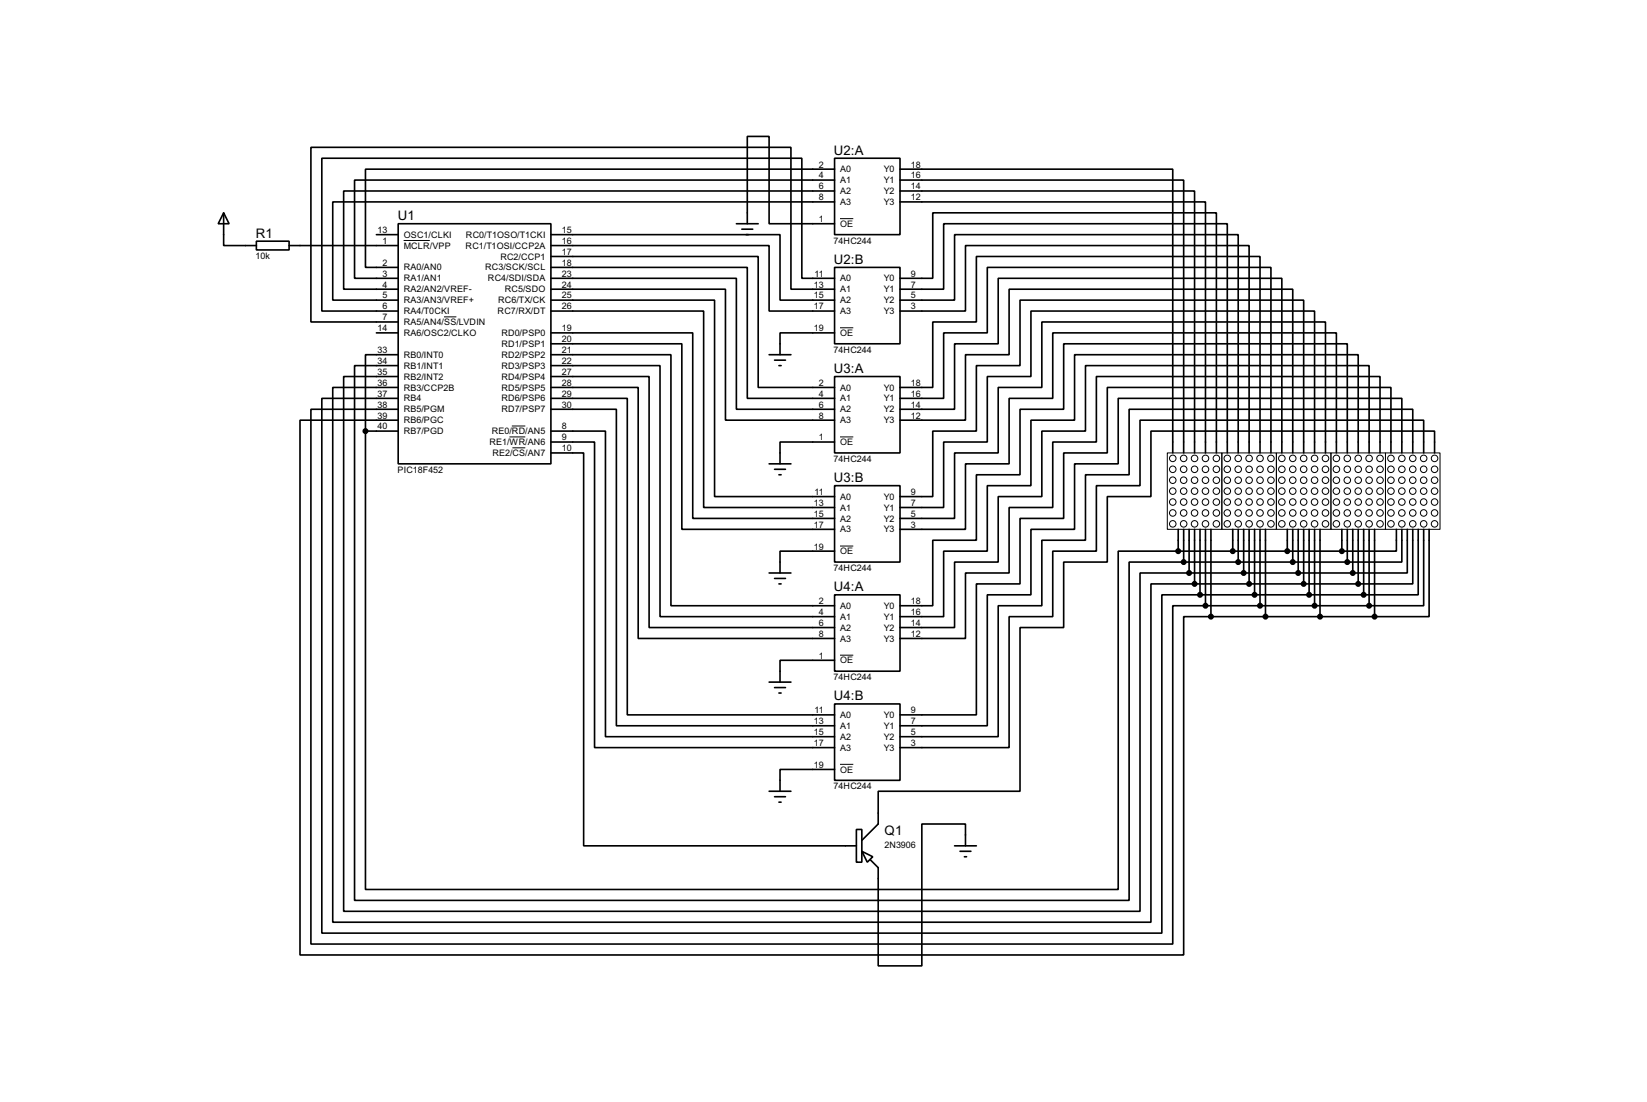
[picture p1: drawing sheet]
<svg xmlns="http://www.w3.org/2000/svg" width="383mm" height="256mm" viewBox="0 0 383 256" stroke-linecap="round" stroke-linejoin="round" font-family="sans-serif">
<g fill="none" stroke="#000" stroke-width=".38">
<path d="M194.3 36.8h15.2v17.8h-15.2zM194.3 39.4h-109.2v22.8h7.6M209.5 39.4h63.5v66M52.1 49.5l1.2 2.6h-2.5zM52.1 49.5v7.6h7.6M59.7 56.1h7.6v2.1h-7.6zM67.3 57.1h25.4M87.6 54.6h5.1M92.7 52.1h35.6v55.8h-35.6zM128.3 54.6h53.3v15.2h12.7M128.3 57.1h50.8v15.3h15.2M128.3 59.7h48.2v30.5h17.8"/>
<path d="M171.4 52.1h5.1M172.7 53.3h2.6M173.7 54.6h.5M174 52.1v-20.4h5.1v20.4h15.2M194.3 41.9h-111.8v22.9h10.2M194.3 44.4h-114.3v22.9h12.7M194.3 47h-116.8v22.8h15.2M209.5 41.9h66.1v63.5M209.5 44.4h68.6v61M209.5 47h71.2v58.4M87.6 77.5h5.1M128.3 62.2h45.7v30.5h20.3"/>
<path d="M128.3 64.8h43.1v30.4h22.9M128.3 67.3h40.6v30.5h25.4M128.3 69.8h38.1v45.8h27.9M128.3 72.4h35.5v45.7h30.5M128.3 77.5h33v43.1h33M194.3 62.2h15.2v17.8h-15.2zM194.3 64.8h-7.6v-28h-111.8v35.6h17.8M194.3 67.3h-10.2v-33h-111.7v40.6h20.3M194.3 77.5h-12.7v5M209.5 64.8h7.7v-15.3h66v55.9M209.5 67.3h10.2v-15.2h66v53.3M209.5 69.8h12.7v-15.2h66.1v50.8"/>
<path d="M209.5 72.4h15.3v-15.3h66v48.3M92.7 85.1h-10.2v124.4h180.4v-78.7h12.7M92.7 87.6h-12.7v124.5h185.4v-78.8h11.5M92.7 90.2h-15.2v124.4h190.5v-78.7h10.1M92.7 92.7h-17.8v124.5h195.6v-78.8h8.9M92.7 95.2h-20.3v124.5h200.6v-78.7h7.7M92.7 97.8h-22.9v124.4h205.8v-78.7h6.3M92.7 82.5h-7.6v17.8M128.3 80h30.4v43.2h35.6M128.3 82.5h27.9v58.5h38.1M128.3 85.1h25.4v58.4h40.6M128.3 87.6h22.8v58.4h43.2"/>
<path d="M128.3 90.2h20.3v58.4h45.7M128.3 92.7h17.7v73.7h48.3M128.3 95.2h15.2v73.7h50.8M179.1 82.5h5M180.3 83.8h2.6M181.4 85.1h.5M194.3 87.6h15.2v17.8h-15.2zM209.5 90.2h7.7v-15.3h10.1v-15.2h66.1v45.7M209.5 92.7h10.2v-15.2h10.2v-15.3h66v43.2M209.5 95.2h12.7v-15.2h10.2v-15.2h66v40.6M209.5 97.8h15.3v-15.3h10.1v-15.2h66.1v38.1M85.1 100.3v106.7h175.2v-78.7h14"/>
<path d="M85.1 100.3h7.6M128.3 100.3h12.7v71.1h53.3M128.3 102.9h10.1v71.1h55.9M128.3 105.4h7.6v91.4h63.5M179.1 107.9h5M180.3 109.2h2.6M181.4 110.5h.5M194.3 113h15.2v17.8h-15.2zM194.3 102.9h-12.7v5M303.5 105.4v-35.6h-66v15.3h-10.2v15.2h-10.1v15.3h-7.7M306.1 105.4v-33h-66.1v15.2h-10.1v15.3h-10.2v15.2h-10.2M308.6 105.4v-30.5h-66v15.3h-10.2v15.2h-10.2v15.2h-12.7"/>
<path d="M311.1 105.4v-27.9h-66v15.2h-10.2v15.2h-10.1v15.3h-15.3M313.7 105.4v-25.4h-66.1v15.2h-10.1v15.3h-10.2v15.2h-10.1v15.3h-7.7M316.2 105.4v-22.9h-66v15.3h-10.2v15.2h-10.1v15.3h-10.2v15.2h-10.2M318.8 105.4v-20.3h-66.1v15.2h-10.1v15.3h-10.2v15.2h-10.2v15.2h-12.7M321.3 105.4v-17.8h-66v15.3h-10.2v15.2h-10.2v15.2h-10.1v15.3h-15.3M323.8 105.4v-15.2h-66v15.2h-10.2v15.2h-10.1v15.3h-10.2v30.5h-17.8M326.4 105.4v-12.7h-66.1v15.2h-10.1v15.3h-10.2v15.2h-10.1v30.5h-20.4M328.9 105.4v-10.2h-66v15.3h-10.2v15.2h-10.1v15.3h-10.2v30.4h-22.9M331.5 105.4v-7.6h-66.1v15.2h-10.1v15.3h-10.2v15.2h-10.2v30.5h-25.4M334 105.4v-5.1h-66v15.3h-10.2v15.2h-10.2v15.2h-10.1v38.1h-33v7.7l-3.8 3.8M179.1 133.3h5M180.3 134.6h2.6"/>
<path d="M181.4 135.9h.5M194.3 138.4h15.2v17.8h-15.2zM194.3 128.3h-12.7v5M274.3 128.3h38.1M274.3 123.2v5.1M275.6 130.8h38.1M275.6 123.2v7.6M276.9 133.3h38.1M276.9 123.2v10.1M278.1 135.9h38.1M278.1 123.2v12.7M279.4 138.4h38.1"/>
<path d="M279.4 123.2v15.2M280.7 123.2v17.8M281.9 123.2v20.3M287 123.2v5.1M288.3 123.2v7.6M289.6 123.2v10.1M290.8 123.2v12.7M292.1 123.2v15.2M293.4 123.2v17.8M294.6 123.2v20.3M299.7 123.2v5.1M301 123.2v7.6"/>
<path d="M302.3 123.2v10.1M303.5 123.2v12.7M304.8 123.2v15.2M306.1 123.2v17.8M307.3 123.2v20.3M312.4 123.2v5.1M313.7 123.2v7.6M315 123.2v10.1M316.2 123.2v12.7M317.5 123.2v15.2M318.8 123.2v17.8M320 123.2v20.3"/>
<path d="M325.1 123.2v5.1h-12.7M326.4 123.2v7.6h-12.7M327.7 123.2v10.1h-12.7M328.9 123.2v12.7h-12.7M330.2 123.2v15.2h-12.7M331.5 123.2v17.8h-12.7M332.7 123.2v20.3h-12.7M179.1 158.7h5M194.3 153.7h-12.7v5M280.7 141h38.1M281.9 143.5h38.1M180.3 160h2.6"/>
<path d="M181.4 161.3h.5M194.3 163.8h15.2v17.8h-15.2zM194.3 179.1h-12.7v5M179.1 184.1h5M180.3 185.4h2.6M181.4 186.7h.5M199.4 193h1.3v7.7h-1.3zM200.7 198.1l2.5 1.3-1.3 1.3zM222.2 196.8h5.1M223.5 198.1h2.6M224.5 199.4h.5M224.8 196.8v-5h-10.2v33h-10.1v-22.9l-1.8-1.7"/>
</g>
<g fill="none" stroke="#000" stroke-width=".23">
<path d="M94 56h6.1M195.6 50.9h3.1M103.4 73.7h2.9M195.6 76.3h3.1M119.2 99.1h3.1M118.6 101.7h3.7M119.3 104.2h3M195.6 101.7h3.1M271.8 105.4h12.7v17.8h-12.7zM284.5 105.4h12.7v17.8h-12.7zM297.2 105.4h12.7v17.8h-12.7zM309.9 105.4h12.7v17.8h-12.7z"/>
<path d="M322.6 105.4h12.7v17.8h-12.7zM195.6 127.1h3.1M195.6 152.5h3.1M195.6 177.9h3.1"/>
<circle cx="273" cy="109.2" r=".76"/>
<circle cx="273" cy="116.8" r=".76"/>
<circle cx="273" cy="111.8" r=".76"/>
<circle cx="273" cy="114.3" r=".76"/>
<circle cx="273" cy="119.4" r=".76"/>
<circle cx="273" cy="106.7" r=".76"/>
<circle cx="275.6" cy="106.7" r=".76"/>
<circle cx="275.6" cy="109.2" r=".76"/>
<circle cx="275.6" cy="116.8" r=".76"/>
<circle cx="275.6" cy="111.8" r=".76"/>
<circle cx="275.6" cy="114.3" r=".76"/>
<circle cx="275.6" cy="119.4" r=".76"/>
<circle cx="278.1" cy="106.7" r=".76"/>
<circle cx="278.1" cy="109.2" r=".76"/>
<circle cx="278.1" cy="111.8" r=".76"/>
<circle cx="278.1" cy="116.8" r=".76"/>
<circle cx="278.1" cy="114.3" r=".76"/>
<circle cx="278.1" cy="119.4" r=".76"/>
<circle cx="280.7" cy="109.2" r=".76"/>
<circle cx="280.7" cy="111.8" r=".76"/>
<circle cx="280.7" cy="116.8" r=".76"/>
<circle cx="280.7" cy="119.4" r=".76"/>
<circle cx="280.7" cy="106.7" r=".76"/>
<circle cx="280.7" cy="114.3" r=".76"/>
<circle cx="283.2" cy="114.3" r=".76"/>
<circle cx="283.2" cy="106.7" r=".76"/>
<circle cx="283.2" cy="109.2" r=".76"/>
<circle cx="283.2" cy="111.8" r=".76"/>
<circle cx="283.2" cy="116.8" r=".76"/>
<circle cx="283.2" cy="119.4" r=".76"/>
<circle cx="285.7" cy="109.2" r=".76"/>
<circle cx="285.7" cy="111.8" r=".76"/>
<circle cx="285.7" cy="114.3" r=".76"/>
<circle cx="285.7" cy="116.8" r=".76"/>
<circle cx="285.7" cy="106.7" r=".76"/>
<circle cx="285.7" cy="119.4" r=".76"/>
<circle cx="288.3" cy="114.3" r=".76"/>
<circle cx="288.3" cy="116.8" r=".76"/>
<circle cx="288.3" cy="119.4" r=".76"/>
<circle cx="288.3" cy="106.7" r=".76"/>
<circle cx="288.3" cy="109.2" r=".76"/>
<circle cx="288.3" cy="111.8" r=".76"/>
<circle cx="290.8" cy="109.2" r=".76"/>
<circle cx="290.8" cy="106.7" r=".76"/>
<circle cx="290.8" cy="111.8" r=".76"/>
<circle cx="290.8" cy="114.3" r=".76"/>
<circle cx="290.8" cy="116.8" r=".76"/>
<circle cx="290.8" cy="119.4" r=".76"/>
<circle cx="293.4" cy="106.7" r=".76"/>
<circle cx="293.4" cy="109.2" r=".76"/>
<circle cx="293.4" cy="116.8" r=".76"/>
<circle cx="293.4" cy="111.8" r=".76"/>
<circle cx="293.4" cy="114.3" r=".76"/>
<circle cx="293.4" cy="119.4" r=".76"/>
<circle cx="295.9" cy="109.2" r=".76"/>
<circle cx="295.9" cy="114.3" r=".76"/>
<circle cx="295.9" cy="106.7" r=".76"/>
<circle cx="295.9" cy="111.8" r=".76"/>
<circle cx="295.9" cy="116.8" r=".76"/>
<circle cx="295.9" cy="119.4" r=".76"/>
<circle cx="298.4" cy="109.2" r=".76"/>
<circle cx="298.4" cy="116.8" r=".76"/>
<circle cx="298.4" cy="106.7" r=".76"/>
<circle cx="298.4" cy="111.8" r=".76"/>
<circle cx="298.4" cy="114.3" r=".76"/>
<circle cx="298.4" cy="119.4" r=".76"/>
<circle cx="301" cy="111.8" r=".76"/>
<circle cx="301" cy="116.8" r=".76"/>
<circle cx="301" cy="119.4" r=".76"/>
<circle cx="301" cy="106.7" r=".76"/>
<circle cx="301" cy="109.2" r=".76"/>
<circle cx="301" cy="114.3" r=".76"/>
<circle cx="303.5" cy="106.7" r=".76"/>
<circle cx="303.5" cy="109.2" r=".76"/>
<circle cx="303.5" cy="114.3" r=".76"/>
<circle cx="303.5" cy="111.8" r=".76"/>
<circle cx="303.5" cy="116.8" r=".76"/>
<circle cx="303.5" cy="119.4" r=".76"/>
<circle cx="306.1" cy="106.7" r=".76"/>
<circle cx="306.1" cy="109.2" r=".76"/>
<circle cx="306.1" cy="114.3" r=".76"/>
<circle cx="306.1" cy="116.8" r=".76"/>
<circle cx="306.1" cy="119.4" r=".76"/>
<circle cx="306.1" cy="111.8" r=".76"/>
<circle cx="308.6" cy="106.7" r=".76"/>
<circle cx="308.6" cy="109.2" r=".76"/>
<circle cx="308.6" cy="116.8" r=".76"/>
<circle cx="308.6" cy="111.8" r=".76"/>
<circle cx="308.6" cy="114.3" r=".76"/>
<circle cx="308.6" cy="119.4" r=".76"/>
<circle cx="311.1" cy="116.8" r=".76"/>
<circle cx="311.1" cy="109.2" r=".76"/>
<circle cx="311.1" cy="119.4" r=".76"/>
<circle cx="311.1" cy="106.7" r=".76"/>
<circle cx="311.1" cy="111.8" r=".76"/>
<circle cx="311.1" cy="114.3" r=".76"/>
<circle cx="313.7" cy="116.8" r=".76"/>
<circle cx="313.7" cy="119.4" r=".76"/>
<circle cx="313.7" cy="106.7" r=".76"/>
<circle cx="313.7" cy="109.2" r=".76"/>
<circle cx="313.7" cy="111.8" r=".76"/>
<circle cx="313.7" cy="114.3" r=".76"/>
<circle cx="316.2" cy="106.7" r=".76"/>
<circle cx="316.2" cy="109.2" r=".76"/>
<circle cx="316.2" cy="111.8" r=".76"/>
<circle cx="316.2" cy="114.3" r=".76"/>
<circle cx="316.2" cy="116.8" r=".76"/>
<circle cx="316.2" cy="119.4" r=".76"/>
<circle cx="318.8" cy="119.4" r=".76"/>
<circle cx="318.8" cy="106.7" r=".76"/>
<circle cx="318.8" cy="109.2" r=".76"/>
<circle cx="318.8" cy="111.8" r=".76"/>
<circle cx="318.8" cy="114.3" r=".76"/>
<circle cx="318.8" cy="116.8" r=".76"/>
<circle cx="321.3" cy="106.7" r=".76"/>
<circle cx="321.3" cy="116.8" r=".76"/>
<circle cx="321.3" cy="119.4" r=".76"/>
<circle cx="321.3" cy="109.2" r=".76"/>
<circle cx="321.3" cy="111.8" r=".76"/>
<circle cx="321.3" cy="114.3" r=".76"/>
<circle cx="323.8" cy="116.8" r=".76"/>
<circle cx="323.8" cy="119.4" r=".76"/>
<circle cx="323.8" cy="106.7" r=".76"/>
<circle cx="323.8" cy="111.8" r=".76"/>
<circle cx="323.8" cy="109.2" r=".76"/>
<circle cx="323.8" cy="114.3" r=".76"/>
<circle cx="326.4" cy="114.3" r=".76"/>
<circle cx="326.4" cy="106.7" r=".76"/>
<circle cx="326.4" cy="109.2" r=".76"/>
<circle cx="326.4" cy="111.8" r=".76"/>
<circle cx="326.4" cy="116.8" r=".76"/>
<circle cx="326.4" cy="119.4" r=".76"/>
<circle cx="328.9" cy="106.7" r=".76"/>
<circle cx="328.9" cy="111.8" r=".76"/>
<circle cx="328.9" cy="114.3" r=".76"/>
<circle cx="328.9" cy="109.2" r=".76"/>
<circle cx="328.9" cy="116.8" r=".76"/>
<circle cx="328.9" cy="119.4" r=".76"/>
<circle cx="331.5" cy="116.8" r=".76"/>
<circle cx="331.5" cy="106.7" r=".76"/>
<circle cx="331.5" cy="109.2" r=".76"/>
<circle cx="331.5" cy="111.8" r=".76"/>
<circle cx="331.5" cy="114.3" r=".76"/>
<circle cx="331.5" cy="119.4" r=".76"/>
<circle cx="334" cy="106.7" r=".76"/>
<circle cx="334" cy="109.2" r=".76"/>
<circle cx="334" cy="116.8" r=".76"/>
<circle cx="334" cy="119.4" r=".76"/>
<circle cx="334" cy="111.8" r=".76"/>
<circle cx="334" cy="114.3" r=".76"/>
<circle cx="273" cy="121.9" r=".76"/>
<circle cx="275.6" cy="121.9" r=".76"/>
<circle cx="278.1" cy="121.9" r=".76"/>
<circle cx="280.7" cy="121.9" r=".76"/>
<circle cx="283.2" cy="121.9" r=".76"/>
<circle cx="285.7" cy="121.9" r=".76"/>
<circle cx="288.3" cy="121.9" r=".76"/>
<circle cx="290.8" cy="121.9" r=".76"/>
<circle cx="293.4" cy="121.9" r=".76"/>
<circle cx="295.9" cy="121.9" r=".76"/>
<circle cx="298.4" cy="121.9" r=".76"/>
<circle cx="301" cy="121.9" r=".76"/>
<circle cx="303.5" cy="121.9" r=".76"/>
<circle cx="306.1" cy="121.9" r=".76"/>
<circle cx="308.6" cy="121.9" r=".76"/>
<circle cx="311.1" cy="121.9" r=".76"/>
<circle cx="313.7" cy="121.9" r=".76"/>
<circle cx="316.2" cy="121.9" r=".76"/>
<circle cx="318.8" cy="121.9" r=".76"/>
<circle cx="321.3" cy="121.9" r=".76"/>
<circle cx="323.8" cy="121.9" r=".76"/>
<circle cx="326.4" cy="121.9" r=".76"/>
<circle cx="328.9" cy="121.9" r=".76"/>
<circle cx="331.5" cy="121.9" r=".76"/>
<circle cx="334" cy="121.9" r=".76"/>
</g>
<g fill="#000" stroke="#000" stroke-width=".38">
<circle cx="85.1" cy="100.3" r=".51"/>
<circle cx="274.3" cy="128.3" r=".51"/>
<circle cx="275.6" cy="130.8" r=".51"/>
<circle cx="276.9" cy="133.3" r=".51"/>
<circle cx="278.1" cy="135.9" r=".51"/>
<circle cx="279.4" cy="138.4" r=".51"/>
<circle cx="287" cy="128.3" r=".51"/>
<circle cx="288.3" cy="130.8" r=".51"/>
<circle cx="289.6" cy="133.3" r=".51"/>
<circle cx="290.8" cy="135.9" r=".51"/>
<circle cx="292.1" cy="138.4" r=".51"/>
<circle cx="299.7" cy="128.3" r=".51"/>
<circle cx="301" cy="130.8" r=".51"/>
<circle cx="302.3" cy="133.3" r=".51"/>
<circle cx="303.5" cy="135.9" r=".51"/>
<circle cx="304.8" cy="138.4" r=".51"/>
<circle cx="312.4" cy="128.3" r=".51"/>
<circle cx="313.7" cy="130.8" r=".51"/>
<circle cx="315" cy="133.3" r=".51"/>
<circle cx="316.2" cy="135.9" r=".51"/>
<circle cx="317.5" cy="138.4" r=".51"/>
<circle cx="280.7" cy="141" r=".51"/>
<circle cx="281.9" cy="143.5" r=".51"/>
<circle cx="293.4" cy="141" r=".51"/>
<circle cx="294.6" cy="143.5" r=".51"/>
<circle cx="306.1" cy="141" r=".51"/>
<circle cx="307.3" cy="143.5" r=".51"/>
<circle cx="318.8" cy="141" r=".51"/>
<circle cx="320" cy="143.5" r=".51"/>
</g>
<g font-size="3.4">
<text x="194.2" y="36">U2:A</text>
<text x="92.6" y="51.3">U1</text>
<text x="59.6" y="55.3">R1</text>
<text x="194.2" y="61.4">U2:B</text>
<text x="194.2" y="86.8">U3:A</text>
<text x="194.2" y="112.2">U3:B</text>
<text x="194.2" y="137.6">U4:A</text>
<text x="194.2" y="163">U4:B</text>
<text x="206" y="194.3">Q1</text>
</g>
<g font-size="2.3">
<text x="190.6" y="39">2</text>
<text x="190.6" y="41.5">4</text>
<text x="195.6" y="40.1">A0</text>
<text x="205.8" y="40.1">Y0</text>
<text x="212.1" y="39">18</text>
<text x="212.1" y="41.5">16</text>
<text x="190.6" y="44.1">6</text>
<text x="190.6" y="46.6">8</text>
<text x="195.6" y="42.6">A1</text>
<text x="195.6" y="45.2">A2</text>
<text x="195.6" y="47.7">A3</text>
<text x="205.8" y="42.6">Y1</text>
<text x="205.8" y="45.2">Y2</text>
<text x="205.8" y="47.7">Y3</text>
<text x="212.1" y="44.1">14</text>
<text x="212.1" y="46.6">12</text>
<text x="190.6" y="51.7">1</text>
<text x="195.6" y="52.8">OE</text>
<text x="87.9" y="54.2">13</text>
<text x="89" y="56.8">1</text>
<text x="94" y="57.9">MCLR/VPP</text>
<text x="94" y="55.3">OSC1/CLKI</text>
<text x="108.4" y="57.9">RC1/T1OSI/CCP2A</text>
<text x="108.5" y="55.3">RC0/T1OSO/T1CKI</text>
<text x="130.8" y="54.2">15</text>
<text x="130.8" y="59.3">17</text>
<text x="130.8" y="56.8">16</text>
<text x="194.1" y="56.7">74HC244</text>
<text x="59.5" y="60.3">10k</text>
<text x="89" y="61.8">2</text>
<text x="89" y="64.4">3</text>
<text x="94" y="62.9">RA0/AN0</text>
<text x="94" y="65.5">RA1/AN1</text>
<text x="113" y="62.9">RC3/SCK/SCL</text>
<text x="113.6" y="65.5">RC4/SDI/SDA</text>
<text x="116.5" y="60.4">RC2/CCP1</text>
<text x="130.8" y="61.8">18</text>
<text x="130.8" y="64.4">23</text>
<text x="189.7" y="64.4">11</text>
<text x="195.6" y="65.5">A0</text>
<text x="205.8" y="65.5">Y0</text>
<text x="212.1" y="64.4">9</text>
<text x="89" y="66.9">4</text>
<text x="89" y="69.5">5</text>
<text x="94" y="68">RA2/AN2/VREF-</text>
<text x="94" y="70.6">RA3/AN3/VREF+</text>
<text x="116" y="70.6">RC6/TX/CK</text>
<text x="117.6" y="68">RC5/SDO</text>
<text x="130.8" y="66.9">24</text>
<text x="130.8" y="69.5">25</text>
<text x="189.5" y="66.9">13</text>
<text x="189.5" y="69.5">15</text>
<text x="195.6" y="68">A1</text>
<text x="195.6" y="70.6">A2</text>
<text x="205.8" y="68">Y1</text>
<text x="205.8" y="70.6">Y2</text>
<text x="212.1" y="66.9">7</text>
<text x="212.1" y="69.5">5</text>
<text x="87.9" y="77.1">14</text>
<text x="89" y="72">6</text>
<text x="89" y="74.5">7</text>
<text x="94" y="73.1">RA4/T0CKI</text>
<text x="94" y="75.6">RA5/AN4/SS/LVDIN</text>
<text x="115.9" y="73.1">RC7/RX/DT</text>
<text x="130.8" y="77.1">19</text>
<text x="130.8" y="72">26</text>
<text x="189.5" y="72">17</text>
<text x="189.5" y="77.1">19</text>
<text x="195.6" y="73.1">A3</text>
<text x="205.8" y="73.1">Y3</text>
<text x="212.1" y="72">3</text>
<text x="87.9" y="82.2">33</text>
<text x="94" y="78.2">RA6/OSC2/CLKO</text>
<text x="94" y="83.3">RB0/INT0</text>
<text x="116.7" y="78.2">RD0/PSP0</text>
<text x="116.7" y="80.7">RD1/PSP1</text>
<text x="116.7" y="83.3">RD2/PSP2</text>
<text x="130.8" y="79.6">20</text>
<text x="130.8" y="82.2">21</text>
<text x="194.1" y="82.1">74HC244</text>
<text x="195.6" y="78.2">OE</text>
<text x="87.9" y="84.7">34</text>
<text x="87.9" y="87.2">35</text>
<text x="87.9" y="89.8">36</text>
<text x="94" y="85.8">RB1/INT1</text>
<text x="94" y="88.3">RB2/INT2</text>
<text x="116.7" y="85.8">RD3/PSP3</text>
<text x="116.7" y="88.3">RD4/PSP4</text>
<text x="130.8" y="84.7">22</text>
<text x="130.8" y="87.2">27</text>
<text x="130.8" y="89.8">28</text>
<text x="190.6" y="89.8">2</text>
<text x="212.1" y="89.8">18</text>
<text x="87.9" y="92.3">37</text>
<text x="87.9" y="94.9">38</text>
<text x="94" y="90.9">RB3/CCP2B</text>
<text x="94" y="93.4">RB4</text>
<text x="94" y="96">RB5/PGM</text>
<text x="116.7" y="90.9">RD5/PSP5</text>
<text x="116.7" y="93.4">RD6/PSP6</text>
<text x="116.7" y="96">RD7/PSP7</text>
<text x="130.8" y="92.3">29</text>
<text x="130.8" y="94.9">30</text>
<text x="190.6" y="92.3">4</text>
<text x="190.6" y="94.9">6</text>
<text x="195.6" y="90.9">A0</text>
<text x="195.6" y="93.4">A1</text>
<text x="195.6" y="96">A2</text>
<text x="205.8" y="90.9">Y0</text>
<text x="205.8" y="93.4">Y1</text>
<text x="205.8" y="96">Y2</text>
<text x="212.1" y="92.3">16</text>
<text x="212.1" y="94.9">14</text>
<text x="87.9" y="97.4">39</text>
<text x="87.9" y="99.9">40</text>
<text x="94" y="98.5">RB6/PGC</text>
<text x="94" y="101">RB7/PGD</text>
<text x="114.5" y="101">RE0/RD/AN5</text>
<text x="130.8" y="99.9">8</text>
<text x="190.6" y="97.4">8</text>
<text x="195.6" y="98.5">A3</text>
<text x="205.8" y="98.5">Y3</text>
<text x="212.1" y="97.4">12</text>
<text x="114" y="103.6">RE1/WR/AN6</text>
<text x="114.6" y="106.1">RE2/CS/AN7</text>
<text x="130.8" y="102.5">9</text>
<text x="130.8" y="105">10</text>
<text x="190.6" y="102.5">1</text>
<text x="194.1" y="107.5">74HC244</text>
<text x="195.6" y="103.6">OE</text>
<text x="92.6" y="110.1">PIC18F452</text>
<text x="189.5" y="117.7">13</text>
<text x="189.7" y="115.2">11</text>
<text x="195.6" y="116.3">A0</text>
<text x="195.6" y="118.8">A1</text>
<text x="205.8" y="116.3">Y0</text>
<text x="205.8" y="118.8">Y1</text>
<text x="212.1" y="115.2">9</text>
<text x="212.1" y="117.7">7</text>
<text x="189.5" y="120.3">15</text>
<text x="189.5" y="122.8">17</text>
<text x="195.6" y="121.4">A2</text>
<text x="195.6" y="123.9">A3</text>
<text x="205.8" y="121.4">Y2</text>
<text x="205.8" y="123.9">Y3</text>
<text x="212.1" y="120.3">5</text>
<text x="212.1" y="122.8">3</text>
<text x="189.5" y="127.9">19</text>
<text x="195.6" y="129">OE</text>
<text x="194.1" y="132.9">74HC244</text>
<text x="190.6" y="140.6">2</text>
<text x="190.6" y="143.1">4</text>
<text x="195.6" y="141.7">A0</text>
<text x="205.8" y="141.7">Y0</text>
<text x="212.1" y="140.6">18</text>
<text x="212.1" y="143.1">16</text>
<text x="190.6" y="145.7">6</text>
<text x="190.6" y="148.2">8</text>
<text x="195.6" y="144.2">A1</text>
<text x="195.6" y="146.8">A2</text>
<text x="195.6" y="149.3">A3</text>
<text x="205.8" y="144.2">Y1</text>
<text x="205.8" y="146.8">Y2</text>
<text x="205.8" y="149.3">Y3</text>
<text x="212.1" y="145.7">14</text>
<text x="212.1" y="148.2">12</text>
<text x="190.6" y="153.3">1</text>
<text x="195.6" y="154.4">OE</text>
<text x="194.1" y="158.3">74HC244</text>
<text x="189.7" y="166">11</text>
<text x="195.6" y="167.1">A0</text>
<text x="205.8" y="167.1">Y0</text>
<text x="212.1" y="166">9</text>
<text x="189.5" y="168.5">13</text>
<text x="189.5" y="171.1">15</text>
<text x="189.5" y="173.6">17</text>
<text x="195.6" y="169.6">A1</text>
<text x="195.6" y="172.2">A2</text>
<text x="205.8" y="169.6">Y1</text>
<text x="205.8" y="172.2">Y2</text>
<text x="212.1" y="168.5">7</text>
<text x="212.1" y="171.1">5</text>
<text x="212.1" y="173.6">3</text>
<text x="189.5" y="178.7">19</text>
<text x="195.6" y="174.7">A3</text>
<text x="195.6" y="179.8">OE</text>
<text x="205.8" y="174.7">Y3</text>
<text x="194.1" y="183.7">74HC244</text>
<text x="205.9" y="197.3">2N3906</text>
</g>
</svg>
